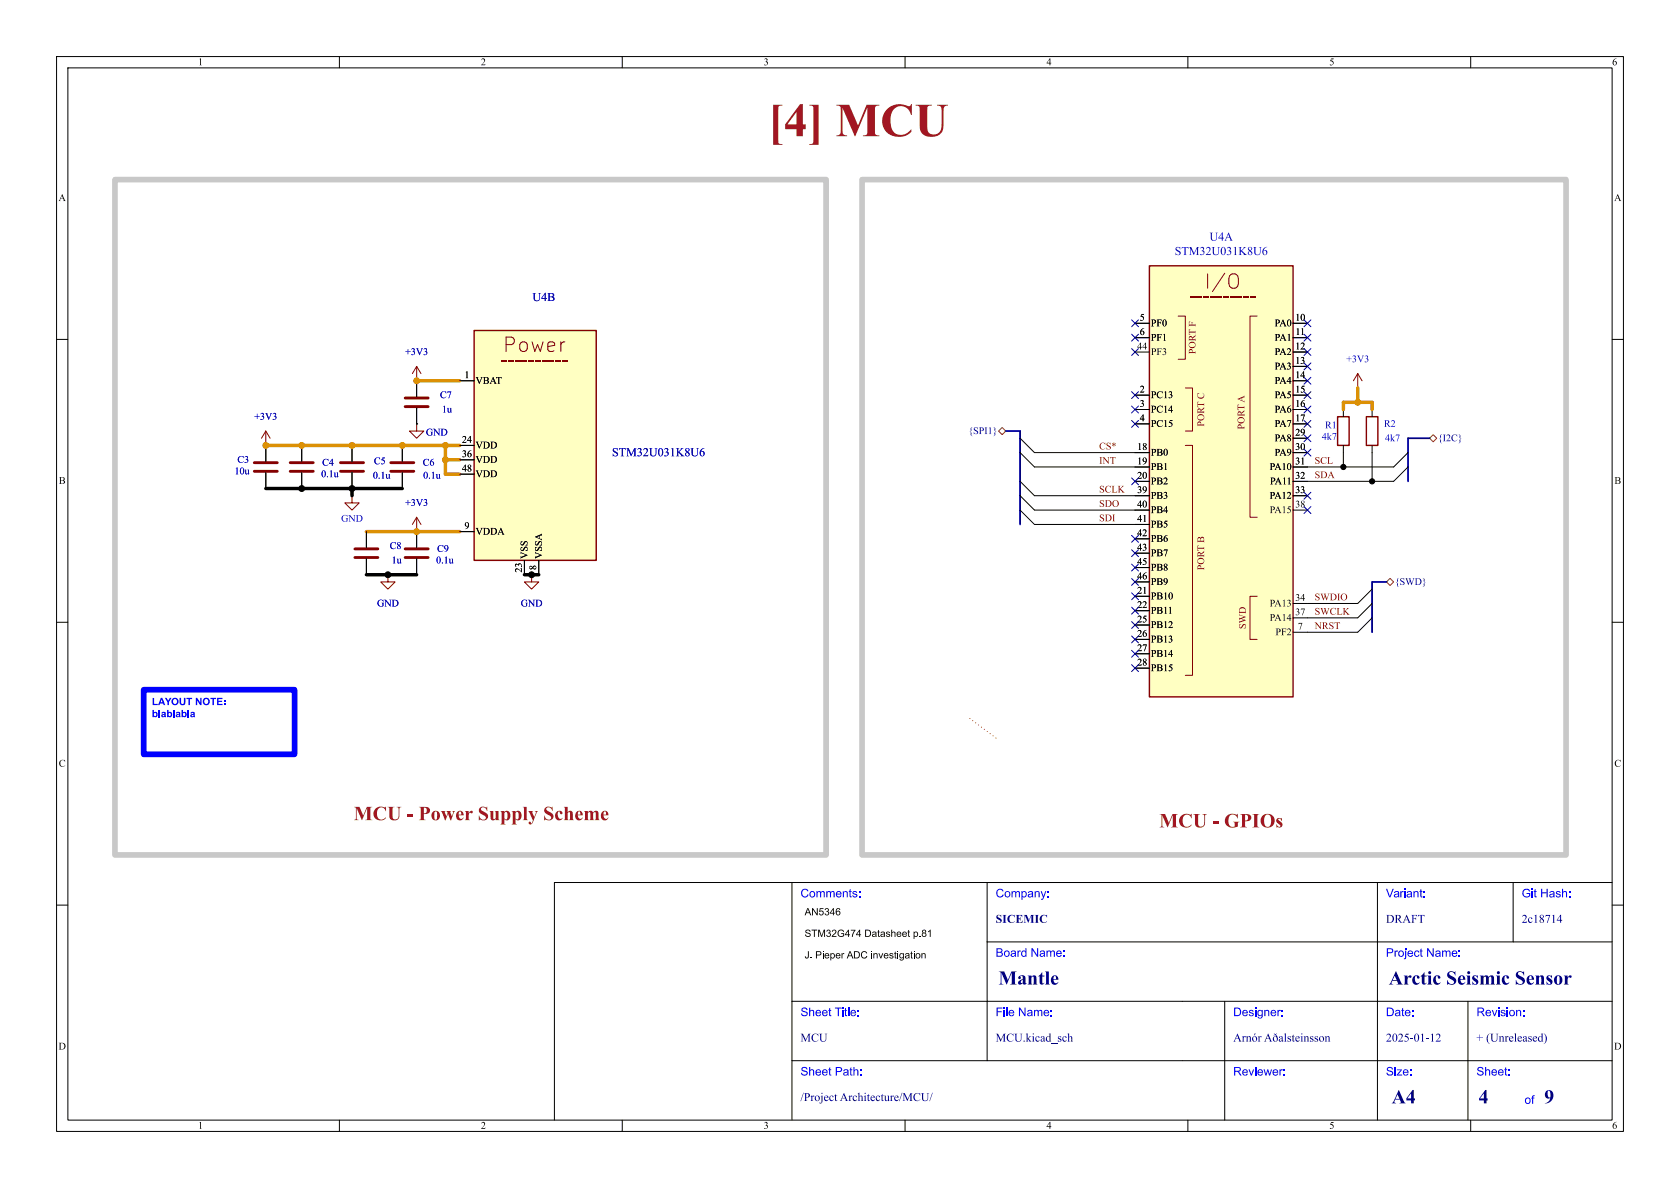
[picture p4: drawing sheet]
<svg xmlns="http://www.w3.org/2000/svg" width="297mm" height="210mm" viewBox="0 0 297 210" stroke-linecap="round" stroke-linejoin="round" font-family="sans-serif">
<g fill="none" stroke="#000" stroke-width=".18">
<path d="M10 10h277v190h-277zM12 12h273v186h-273zM60 10v2M110 10v2M160 10v2M210 10v2M260 10v2M10 60h2M285 60h2M10 110h2M285 110h2M10 160h2"/>
<path d="M209 177h76M216.5 177v21M259.5 177v21M285 160h2M285 166.5h-41.5v31.5M60 198v2M110 198v2M160 198v2M209 187.5h76M210 198v2M260 198v2"/>
</g>
<g fill="#00007f">
<path d="M218.7 182.7l.6 1.3 .2 .1h-.5l.1-.1-.1-.3h-.6l-.1 .3 .2 .1h-.5l.4-.5h.5l-.2-.6-.3 .6z"/>
<path d="M219.5 183.3l.4-.1v.2l.2-.2h.1l-.3 .3v.5l.1 .1h-.4l.1-.1v-.4v-.3z"/>
<path d="M220.2 183.3l.4-.1v.2a.29 .29 0 0 1 .3-.2 .29 .29 0 0 1 .2 .3v.5l.2 .1h-.5l.2-.2-.1-.5-.1-.1-.2 .1v.6l.1 .1h-.4l.1-.1v-.6z"/>
<path d="M221.5 183.3a.46 .46 0 0 1 .7 .1 .46 .46 0 0 1-.3 .7 .46 .46 0 0 1-.5-.5h.1a.31 .31 0 0 0 .1 .4 .31 .31 0 0 0 .4-.1h.1a.38 .38 0 0 0 0-.5 .38 .38 0 0 0-.5-.1l-.1 .3h-.1z"/>
<path d="M221.8 182.7h.2l-.3 .4z"/>
<path d="M222.3 183.3l.4-.1v.2l.2-.2h.1l-.3 .3v.5l.1 .1h-.5l.2-.1v-.4v-.3z"/>
<path d="M224.2 182.7l.5 1.3 .2 .1h-.5l.1-.1-.1-.3h-.5l-.2 .3 .2 .1h-.4l.3-.5h.6l-.3-.6-.3 .6z"/>
<path d="M225.2 182.7l.3 .1 .2-.1-.2 .2a.68 .68 0 0 1 .5 .6 .68 .68 0 0 1-.5 .7 .46 .46 0 0 1-.5-.6h.2l.2 .4a.29 .29 0 0 0 .3 0 .29 .29 0 0 0 0-.4 .27 .27 0 0 0-.2-.4 .27 .27 0 0 0-.3 .4h-.2l.2-.4h.4l-.2-.3-.2 .2 .2-.2z"/>
<path d="M226.2 183.2h.3l.2 .1 .1 .7h.1l-.2 .1-.1-.1a.29 .29 0 0 1-.5 0v-.1l.3 .1 .2-.1v-.3l-.5 .3 .5-.4-.2-.3-.2 .3z"/>
<path d="M227 182.8l.3-.1v1.3l.2 .1h-.5l.1-.1v-.9v-.3z"/>
<path d="M227.7 183.2h.5v.3l-.2-.3a.15 .15 0 0 0-.2 .1 .15 .15 0 0 0 0 .2h.1a.34 .34 0 0 1 .3 .5 .34 .34 0 0 1-.5 .1l-.1-.3 .3 .3 .2-.1-.5-.5z"/>
<path d="M228.6 182.9l.1 .3h.2h-.2v.7h.2l-.2 .2-.2-.1v-.8h-.1z"/>
<path d="M229.1 183.3l.4-.1 .3 .2v.1h-.7l.2 .4 .3 .1 .2-.2a.38 .38 0 0 1-.6 .3 .38 .38 0 0 1-.1-.6h.5l-.2-.3-.4 .3z"/>
<path d="M229.9 183.3l.3-.1v.8l.2 .1h-.5l.2-.1v-.4l-.1-.3z"/>
<path d="M230.4 183.3l.4-.1v.2a.29 .29 0 0 1 .3-.2 .29 .29 0 0 1 .2 .3v.5l.2 .1h-.5l.2-.2-.1-.5-.1-.1-.2 .1v.6l.1 .1h-.4l.1-.1v-.6z"/>
<path d="M231.7 183.2h.4v.3l-.1-.3a.16 .16 0 0 0-.3 .1 .15 .15 0 0 0 .1 .2h.1a.34 .34 0 0 1 .3 .5 .34 .34 0 0 1-.6 .1v-.3l.2 .3 .3-.1-.5-.5z"/>
<path d="M232.5 183.2h.5v.3l-.2-.3a.15 .15 0 0 0-.2 .1 .15 .15 0 0 0 0 .2h.1a.34 .34 0 0 1 .3 .5 .34 .34 0 0 1-.5 .1l-.1-.3 .3 .3 .2-.1-.5-.5z"/>
<path d="M233.3 183.3a.46 .46 0 0 1 .8 .1 .46 .46 0 0 1-.4 .7 .46 .46 0 0 1-.5-.5h.2a.31 .31 0 0 0 0 .4 .31 .31 0 0 0 .5-.1 .38 .38 0 0 0 0-.5 .38 .38 0 0 0-.4-.1l-.1 .3h-.2z"/>
<path d="M234.2 183.3l.3-.1v.2a.29 .29 0 0 1 .4-.2 .29 .29 0 0 1 .2 .3v.5l.1 .1h-.5l.2-.2v-.5l-.2-.1-.2 .1v.6l.2 .1h-.5l.1-.1v-.6z"/>
<circle cx="230.1" cy="182.8" r=".1"/>
</g>
<path d="M94 101.6h.1M140 156v42M174.5 156v31.5M243.5 156v10.5h-69M267.5 156v10.5M285 156h-187v42M140 177h69M140 187.5h69" fill="none" stroke="#000" stroke-width=".18"/>
<path d="M94 101.6v1.3h1.2l-1.2 1.2-1.3-1.2h1.3" fill="none" stroke="#840000" stroke-width=".18"/>
<path d="M203.2 47h25.4v76.2h-25.4z" fill="#ffffc2"/>
<path d="M203.2 47h25.4v76.2h-25.4z" fill="none" stroke="#840000" stroke-width=".25"/>
<path d="M208.3 55.9h1.2v7.6h-1.2M218.6 48.5a1.8 1.8 0 0 1 0 2.3M222.2 55.9h-1.2v35.5h1.2M209.5 68.6h1.3v7.6h-1.3M209.5 78.7h1.3v40.7h-1.3M222.2 105.4h-1.2v7.6h1.2" fill="none" stroke="#840000" stroke-width=".18"/>
<g fill="#840000">
<path d="M210.4 52.5h.9v.2h-.9z"/>
<path d="M211.6 52.5h.9v.2h-.9z"/>
<path d="M212.7 52.5h.9v.2h-.9z"/>
<path d="M213.9 52.5h.9v.2h-.9z"/>
<path d="M215.1 52.5h.9v.2h-.9z"/>
<path d="M216.3 52.5h.9v.2h-.9z"/>
<path d="M217.5 52.5h.9v.2h-.9z"/>
<path d="M218.7 52.5h.9v.2h-.9z"/>
<path d="M219.8 52.5h.9v.2h-.9z"/>
<path d="M221 52.5h.9v.2h-.9z"/>
</g>
<g fill="none" stroke="#000" stroke-width=".18">
<path d="M200.7 57.2h2.5M200.7 59.7h2.5M47 78.7h.1M47 78.7v2.8M53.3 78.7v2.8M62.2 78.7v2.8M73.7 74.9h.1M73.7 67.3h.1M73.7 67.3v2.8M73.7 72.1v2.8M200.7 69.9h2.5M200.7 72.4h2.5"/>
<path d="M200.7 74.9h2.5M237.5 72.4v1.3M237.5 78.7v1.3M240 68.6h.1M242.6 72.4v1.3M242.6 78.7v1.3M47 83.6v2.8M53.3 83.6v2.8M62.2 87.6h.1M62.2 83.6v2.8M64.8 94v2.8M64.8 98.8v2.8"/>
<path d="M73.7 94h.1M73.7 94v2.8M73.7 98.8v2.8M68.6 101.6h.1M228.6 111.8h2.5"/>
</g>
<path d="M236.5 73.7h2v5h-2zM241.6 73.7h2v5h-2z" fill="none" stroke="#840000" stroke-width=".25"/>
<g fill="none" stroke="#840000" stroke-width=".18">
<path d="M47 76.2l-.8 1.3M47 76.2l.8 1.3M47 76.2v2.5M73.7 74.9v1.3h1.2l-1.2 1.3-1.3-1.3h1.3M73.7 64.8v2.5M73.7 64.8l-.8 1.2M73.7 64.8l.7 1.2M240 66l-.7 1.3M240 66l.8 1.3M240 66v2.6M62.2 87.6v1.3h1.3l-1.3 1.3-1.2-1.3h1.2M73.7 91.4l-.8 1.3"/>
<path d="M73.7 91.4l.7 1.3M73.7 91.4v2.6M68.6 101.6v1.3h1.2l-1.2 1.2-1.3-1.2h1.3"/>
</g>
<path d="M71.6 70.4h4.1M71.6 71.9h4.1M45 81.8h4M45 83.3h4M51.3 81.8h4.1M51.3 83.3h4.1M60.2 81.8h4.1M60.2 83.3h4.1M62.7 97h4.1M62.7 98.6h4.1M71.6 97h4.1M71.6 98.6h4.1" fill="none" stroke="#840000" stroke-width=".51"/>
<path d="M83.8 58.4h21.6v40.7h-21.6z" fill="#ffffc2"/>
<path d="M83.8 58.4h21.6v40.7h-21.6z" fill="none" stroke="#840000" stroke-width=".25"/>
<g fill="#840000">
<path d="M88.7 63.6h.9v.3h-.9z"/>
<path d="M89.9 63.6h.9v.3h-.9z"/>
<path d="M91.1 63.6h.9v.3h-.9z"/>
<path d="M92.3 63.6h.9v.3h-.9z"/>
<path d="M93.4 63.6h.9v.3h-.9z"/>
<path d="M94.6 63.6h.9v.3h-.9z"/>
<path d="M95.8 63.6h.9v.3h-.9z"/>
<path d="M97 63.6h.9v.3h-.9z"/>
<path d="M98.2 63.6h.9v.3h-.9z"/>
<path d="M99.4 63.6h.9v.3h-.9z"/>
</g>
<g fill="none" stroke="#000" stroke-width=".18">
<path d="M71.1 78.7v2.8M81.3 67.3h2.5M180.3 77.5l2.6 2.5h17.8M71.1 83.6v2.8M81.3 94h2.5M95.2 99.1v2.5M180.3 80l2.6 2.6h17.8M180.3 87.6l2.6 2.6h17.8M180.3 90.2l2.6 2.5h17.8M180.3 85.1l2.6 2.5h17.8M237.5 80v2.6M242.6 80v5.1"/>
<path d="M248.9 82.6l-2.5 2.5h-15.3M248.9 80l-2.5 2.6h-15.3M242.6 106.7l-2.6 2.5h-8.9M242.6 104.1l-2.6 2.6h-8.9M242.6 109.2l-2.6 2.6h-8.9"/>
</g>
<path d="M69.1 81.8h4.1M69.1 83.3h4.1" fill="none" stroke="#840000" stroke-width=".51"/>
<path d="M176.5 76.2l.7-.6 .6 .6-.6 .6zM252.7 77.5l.7-.7 .6 .7-.6 .6zM245.1 102.9l.6-.7 .7 .7-.7 .6z" fill="none" stroke="#725600" stroke-width=".18"/>
<path d="M171.4 127l5.1 3.8" fill="none" stroke="#f00" stroke-width=".18" stroke-dasharray="0 .6"/>
<path d="M177.8 76.2h2.5v16.5M252.7 77.5h-3.8v7.6M245.1 102.9h-2.5v8.9" fill="none" stroke="#000084" stroke-width=".3"/>
<path d="M47 78.7h34.3M73.7 67.3h7.6M78.7 78.7v5.1h2.6M237.5 72.4v-1.3h5.1v1.3M240 68.6v2.5M64.8 94h16.5M78.7 81.3h2.6" fill="none" stroke="#dc8e00" stroke-width=".61"/>
<path d="M47 86.4h24.1M62.2 86.4v1.2M64.8 101.6h8.9M92.7 101.6h2.5" fill="none" stroke="#000" stroke-width=".61"/>
<g fill="none" stroke="#000084" stroke-width=".18">
<path d="M200.1 59.1l1.2 1.2M200.1 56.5l1.2 1.3M201.3 59.1l-1.2 1.2M201.3 56.5l-1.2 1.3M230.5 59.1l1.2 1.2M230.5 56.5l1.2 1.3M231.7 59.1l-1.2 1.2M231.7 56.5l-1.2 1.3M200.1 74.3l1.2 1.2M200.1 69.2l1.2 1.3M200.1 71.8l1.2 1.2M200.1 61.6l1.2 1.2"/>
<path d="M201.3 74.3l-1.2 1.2M201.3 69.2l-1.2 1.3M201.3 71.8l-1.2 1.2M201.3 61.6l-1.2 1.2M230.5 64.2l1.2 1.2M230.5 69.2l1.2 1.3M230.5 76.9l1.2 1.2M230.5 71.8l1.2 1.2M230.5 66.7l1.2 1.2M230.5 74.3l1.2 1.2M230.5 79.4l1.2 1.2M230.5 61.6l1.2 1.2"/>
<path d="M231.7 64.2l-1.2 1.2M231.7 76.9l-1.2 1.2M231.7 66.7l-1.2 1.2M231.7 71.8l-1.2 1.2M231.7 69.2l-1.2 1.3M231.7 74.3l-1.2 1.2M231.7 79.4l-1.2 1.2M231.7 61.6l-1.2 1.2M200.1 84.5l1.2 1.2M200.1 94.6l1.2 1.3M200.1 97.2l1.2 1.2M200.1 99.7l1.2 1.2"/>
<path d="M201.3 94.6l-1.2 1.3M201.3 84.5l-1.2 1.2M201.3 97.2l-1.2 1.2M201.3 99.7l-1.2 1.2M230.5 89.6l1.2 1.2M230.5 87l1.2 1.2M231.7 89.6l-1.2 1.2M231.7 87l-1.2 1.2M200.1 112.4l1.2 1.2M200.1 107.3l1.2 1.3M200.1 109.9l1.2 1.2M200.1 102.3l1.2 1.2"/>
<path d="M200.1 104.8l1.2 1.2M200.1 115l1.2 1.2M200.1 117.5l1.2 1.2M201.3 117.5l-1.2 1.2M201.3 112.4l-1.2 1.2M201.3 107.3l-1.2 1.3M201.3 109.9l-1.2 1.2M201.3 102.3l-1.2 1.2M201.3 104.8l-1.2 1.2M201.3 115l-1.2 1.2"/>
</g>
<path d="M25.4 121.9h26.7v11.5h-26.7z" fill="none" stroke="#00f" stroke-width="1"/>
<g fill="#00f">
<path d="M27 123.4h.2v1h.7v.2h-.9z"/>
<path d="M28.4 123.4h.3l.5 1.2h-.3l-.1-.2h-.5l-.1 .2h-.3l.2-.5h.6l-.1-.4-.2 .4h-.3z"/>
<path d="M29.1 123.4h.3l.3 .5 .3-.5h.3l-.4 .7v.5h-.3v-.5z"/>
<path d="M30.5 123.5a.64 .64 0 0 1 1 .1 .64 .64 0 0 1-.3 1 .64 .64 0 0 1-.9-.6h.3a.39 .39 0 0 0 .5 .4 .39 .39 0 0 0 .2-.6l-.4-.2a.37 .37 0 0 0-.3 .4h-.3z"/>
<path d="M31.8 123.4h.2v.7a.27 .27 0 0 0 .3 .4 .27 .27 0 0 0 .2-.4v-.7h.3v.9a.51 .51 0 0 1-.5 .4 .51 .51 0 0 1-.5-.4z"/>
<path d="M32.9 123.4h1.1v.2h-.4v1h-.3v-1h-.4z"/>
<path d="M34.6 123.4h.3l.5 .8v-.8h.2v1.2h-.2l-.5-.8v.8h-.3z"/>
<path d="M36 123.5a.64 .64 0 0 1 1 .1 .64 .64 0 0 1-.3 1 .64 .64 0 0 1-.9-.6h.3a.39 .39 0 0 0 .5 .4 .39 .39 0 0 0 .2-.6l-.3-.2a.37 .37 0 0 0-.4 .4h-.3z"/>
<path d="M37.2 123.4h1v.2h-.4v1h-.2v-1h-.4z"/>
<path d="M38.4 123.4h.9v.2h-.7v.3h.7v.2h-.7v.3h.7v.2h-.9z"/>
<path d="M39.6 123.7h.2v.3h-.2z"/>
<path d="M39.6 124.4h.2v.2h-.2z"/>
<path d="M27 125.5h.2v.5a.42 .42 0 0 1 .6 0 .42 .42 0 0 1 0 .6 .42 .42 0 0 1-.6 0v.2h-.2v-.5h.2l.1 .2a.23 .23 0 0 0 .3 0 .23 .23 0 0 0 0-.3 .23 .23 0 0 0-.4-.1v.2h-.2z"/>
<path d="M28.1 125.5h.2v1.3h-.2z"/>
<path d="M28.6 125.9l.3-.1 .3 .1 .2 .9-.8-.1-.1-.2 .4 .1 .2-.2-.6 .1 .1-.2 .5-.1-.1-.2-.5 .1z"/>
<path d="M29.5 125.5h.3v.5a.42 .42 0 0 1 .5 0 .42 .42 0 0 1 0 .6 .42 .42 0 0 1-.5 0v.2h-.3v-.5h.3v.2a.23 .23 0 0 0 .3 0 .23 .23 0 0 0 0-.3 .23 .23 0 0 0-.3-.1v.2h-.3z"/>
<path d="M30.6 125.5h.3v1.3h-.3z"/>
<path d="M31.2 125.9l.3-.1 .3 .1 .1 .9-.8-.1v-.2l.4 .1 .1-.2-.5 .1 .1-.2 .4-.1-.1-.2-.4 .1z"/>
<path d="M32.1 125.5h.2v.5a.42 .42 0 0 1 .6 0 .42 .42 0 0 1 0 .6 .42 .42 0 0 1-.6 0v.2h-.2v-.5h.2l.1 .2a.23 .23 0 0 0 .3 0 .23 .23 0 0 0 0-.3 .23 .23 0 0 0-.3-.1l-.1 .2h-.2z"/>
<path d="M33.2 125.5h.2v1.3h-.2z"/>
<path d="M33.7 125.9l.4-.1 .3 .1 .1 .9-.8-.1-.1-.2 .5 .1 .1-.2-.6 .1 .2-.2 .4-.1-.1-.2-.4 .1z"/>
</g>
<path d="M20.3 31.8h125.7v119.3h-125.7zM152.4 31.8h124.5v119.3h-124.5z" fill="none" stroke="#c8c8c8" stroke-width="1"/>
<g fill="none" stroke="#000" stroke-width=".18">
<path d="M47 78.7h.1M47 78.7v2.8M53.3 78.7v2.8M62.2 78.7v2.8M71.1 78.7v2.8M73.7 74.9h.1M73.7 67.3h.1M73.7 67.3v2.8M73.7 72.1v2.8M81.3 67.3h2.5M47 83.6v2.8M53.3 83.6v2.8"/>
<path d="M62.2 83.6v2.8M64.8 94v2.8M64.8 98.8v2.8M71.1 83.6v2.8M73.7 94h.1M73.7 94v2.8M73.7 98.8v2.8M81.3 94h2.5M95.2 99.1v2.5M68.6 101.6h.1M94 101.6h.1"/>
</g>
<g fill="#000" stroke="#000" stroke-width=".18">
<circle cx="53.3" cy="86.4" r=".52"/>
<circle cx="62.2" cy="86.4" r=".52"/>
<circle cx="237.5" cy="82.6" r=".46"/>
<circle cx="242.6" cy="85.1" r=".46"/>
<circle cx="68.6" cy="101.6" r=".52"/>
<circle cx="94" cy="101.6" r=".52"/>
</g>
<g fill="#dc8e00" stroke="#dc8e00" stroke-width=".18">
<circle cx="78.7" cy="81.3" r=".52"/>
<circle cx="240" cy="71.1" r=".52"/>
<circle cx="73.7" cy="67.3" r=".52"/>
<circle cx="71.1" cy="78.7" r=".52"/>
<circle cx="62.2" cy="78.7" r=".52"/>
<circle cx="78.7" cy="78.7" r=".52"/>
<circle cx="53.3" cy="78.7" r=".52"/>
<circle cx="47" cy="78.7" r=".52"/>
<circle cx="73.7" cy="94" r=".52"/>
</g>
<text font-size="8.4" fill="#a21622" x="135.8" y="26.3">[4] MCU</text>
<g font-size="3.5" fill="#840000">
<text x="212.9" y="51.3">I/O</text>
<text x="88.9" y="62.5">Power</text>
</g>
<g font-size="3.5" fill="#a21622">
<text x="62.5" y="145.4">MCU - PowerSupplyScheme</text>
<text x="204.9" y="146.7">MCU - GPIOs</text>
</g>
<g font-size="3.5" fill="#00007f">
<text x="176.5" y="174.9">Mantle</text>
<text x="245.5" y="174.9">ArcticSeismicSensor</text>
<text x="246" y="195.9">A4</text>
<text x="261.4" y="196">4</text>
<text x="273" y="196">9</text>
</g>
<g font-size="2.1" fill="#0000c2">
<text x="207.7" y="45.6">STM32U031K8U6</text>
<text x="213.8" y="43.1">U4A</text>
<text x="94.1" y="53.8">U4B</text>
<text x="108.2" y="81.2">STM32U031K8U6</text>
</g>
<g font-size="2.1" fill="#00f">
<text x="141.5" y="159.2">Comments:</text>
<text x="176" y="159.2">Company:</text>
<text x="245" y="159.2">Variant:</text>
<text x="269" y="159.2">Git Hash:</text>
<text x="176" y="169.7">Board Name:</text>
<text x="245" y="169.7">Project Name:</text>
<text x="141.5" y="180.2">Sheet Title:</text>
<text x="176" y="180.2">File Name:</text>
<text x="218" y="180.2">Designer:</text>
<text x="245" y="180.2">Date:</text>
<text x="261" y="180.2">Revision:</text>
<text x="141.5" y="190.7">Sheet Path:</text>
<text x="218" y="190.7">Reviewer:</text>
<text x="245" y="190.7">Size:</text>
<text x="261" y="190.7">Sheet:</text>
<text x="269.5" y="195.7">of</text>
</g>
<g font-size="2.1" fill="#00007f">
<text x="176" y="163.7">SICEMIC</text>
<text x="245" y="163.7">DRAFT</text>
<text x="269" y="163.7">2c18714</text>
<text x="141.5" y="184.7">MCU</text>
<text x="176" y="184.7">MCU.kicad_sch</text>
<text x="245" y="184.7">2025-01-12</text>
<text x="261" y="184.7">+ (Unreleased)</text>
<text x="141.5" y="195.2">/ProjectArchitecture/MCU/</text>
</g>
<g font-size="1.8">
<text x="35" y="12">1</text>
<text x="85" y="12">2</text>
<text x="135" y="12">3</text>
<text x="185" y="12">4</text>
<text x="235" y="12">5</text>
<text x="285" y="12">6</text>
<text x="10.3" y="36">A</text>
<text x="285.3" y="36">A</text>
<text x="201.5" y="56.9">5</text>
<text x="201.5" y="59.4">6</text>
<text x="203.5" y="58.1">PF0</text>
<text x="225.3" y="58.1">PA0</text>
<text x="229" y="56.9">10</text>
<text x="229" y="59.4">11</text>
<text x="201" y="62">44</text>
<text x="203.5" y="60.7">PF1</text>
<text x="203.5" y="63.2">PF3</text>
<text x="225.3" y="60.7">PA1</text>
<text x="225.3" y="63.2">PA2</text>
<text x="225.3" y="65.8">PA3</text>
<text x="229" y="62">12</text>
<text x="229" y="64.5">13</text>
<text x="82.1" y="67.1">1</text>
<text x="84.1" y="68.3">VBAT</text>
<text x="201.5" y="69.6">2</text>
<text x="203.5" y="70.8">PC13</text>
<text x="225.3" y="68.3">PA4</text>
<text x="225.3" y="70.8">PA5</text>
<text x="229" y="67.1">14</text>
<text x="229" y="69.6">15</text>
<text x="201.5" y="72.1">3</text>
<text x="201.5" y="74.7">4</text>
<text x="203.5" y="73.4">PC14</text>
<text x="203.5" y="75.9">PC15</text>
<text x="225.3" y="73.4">PA6</text>
<text x="225.3" y="75.9">PA7</text>
<text x="229" y="72.1">16</text>
<text x="229" y="74.7">17</text>
<text x="229" y="77.2">29</text>
<text x="81.7" y="78.5">24</text>
<text x="81.7" y="81">36</text>
<text x="81.7" y="83.6">48</text>
<text x="84.1" y="79.7">VDD</text>
<text x="84.1" y="82.3">VDD</text>
<text x="201" y="79.8">18</text>
<text x="201" y="82.3">19</text>
<text x="203.5" y="81">PB0</text>
<text x="203.5" y="83.5">PB1</text>
<text x="224.5" y="83.5">PA10</text>
<text x="225.3" y="78.5">PA8</text>
<text x="225.3" y="81">PA9</text>
<text x="229" y="79.8">30</text>
<text x="229" y="82.3">31</text>
<text x="10.4" y="86">B</text>
<text x="84.1" y="84.8">VDD</text>
<text x="201" y="84.8">20</text>
<text x="201" y="87.4">39</text>
<text x="201" y="89.9">40</text>
<text x="203.5" y="86.1">PB2</text>
<text x="203.5" y="88.6">PB3</text>
<text x="224.5" y="88.6">PA12</text>
<text x="224.5" y="86.1">PA11</text>
<text x="229" y="84.8">32</text>
<text x="229" y="87.4">33</text>
<text x="229" y="89.9">38</text>
<text x="285.4" y="86">B</text>
<text x="82.1" y="93.7">9</text>
<text x="84.1" y="95">VDDA</text>
<text x="201" y="92.5">41</text>
<text x="201" y="95">42</text>
<text x="203.5" y="91.2">PB4</text>
<text x="203.5" y="93.7">PB5</text>
<text x="224.5" y="91.2">PA15</text>
<text x="92.5" y="101.2" transform="rotate(-90 92.5 101.2)">23</text>
<text x="93.7" y="98.8" transform="rotate(-90 93.7 98.8)">VSS</text>
<text x="95" y="100.8" transform="rotate(-90 95 100.8)">8</text>
<text x="96.2" y="98.8" transform="rotate(-90 96.2 98.8)">VSSA</text>
<text x="201" y="97.5">43</text>
<text x="201" y="100.1">45</text>
<text x="203.5" y="96.2">PB6</text>
<text x="203.5" y="98.8">PB7</text>
<text x="203.5" y="101.3">PB8</text>
<text x="201" y="102.6">46</text>
<text x="201" y="105.2">21</text>
<text x="201" y="107.7">22</text>
<text x="203.5" y="103.9">PB9</text>
<text x="203.5" y="106.4">PB10</text>
<text x="224.5" y="107.7">PA13</text>
<text x="229" y="106.4">34</text>
<text x="201" y="110.2">25</text>
<text x="201" y="112.8">26</text>
<text x="203.5" y="108.9">PB11</text>
<text x="203.5" y="111.5">PB12</text>
<text x="224.5" y="110.2">PA14</text>
<text x="225.5" y="112.7">PF2</text>
<text x="229" y="109">37</text>
<text x="229.4" y="111.5">7</text>
<text x="201" y="115.3">27</text>
<text x="201" y="117.9">28</text>
<text x="203.5" y="114">PB13</text>
<text x="203.5" y="116.6">PB14</text>
<text x="203.5" y="119.1">PB15</text>
<text x="10.4" y="136">C</text>
<text x="285.4" y="136">C</text>
<text x="142.2" y="162">AN5346</text>
<text x="142.2" y="165.8">STM32G474 Datasheet p.81</text>
<text x="142.2" y="169.6">J. Pieper ADC investigation</text>
<text x="10.3" y="186">D</text>
<text x="285.3" y="186">D</text>
<text x="35" y="200">1</text>
<text x="85" y="200">2</text>
<text x="135" y="200">3</text>
<text x="185" y="200">4</text>
<text x="235" y="200">5</text>
<text x="285" y="200">6</text>
</g>
<g font-size="1.8" fill="#0000c2">
<text x="71.6" y="63.2">+3V3</text>
<text x="238" y="64.5">+3V3</text>
<text x="77.8" y="70.8">C7</text>
<text x="45" y="74.6">+3V3</text>
<text x="75.3" y="77.4">GND</text>
<text x="78.1" y="73.4">1u</text>
<text x="234.2" y="76.2">R1</text>
<text x="244.7" y="75.9">R2</text>
<text x="42" y="82.3">C3</text>
<text x="57" y="82.8">C4</text>
<text x="66.1" y="82.5">C5</text>
<text x="74.7" y="82.8">C6</text>
<text x="233.7" y="78.2">4k7</text>
<text x="244.9" y="78.5">4k7</text>
<text x="41.5" y="84.3">10u</text>
<text x="56.8" y="84.8">0.1u</text>
<text x="65.9" y="85.1">0.1u</text>
<text x="71.6" y="89.9">+3V3</text>
<text x="74.8" y="85.1">0.1u</text>
<text x="60.3" y="92.7">GND</text>
<text x="68.9" y="97.5">C8</text>
<text x="69.2" y="100">1u</text>
<text x="77.1" y="100">0.1u</text>
<text x="77.3" y="98">C9</text>
<text x="66.7" y="107.7">GND</text>
<text x="92.1" y="107.7">GND</text>
</g>
<g font-size="1.8" fill="#840000">
<text x="211.8" y="62.6" transform="rotate(-90 211.8 62.6)">PORTF</text>
<text x="213.3" y="75.4" transform="rotate(-90 213.3 75.4)">PORTC</text>
<text x="220.4" y="75.9" transform="rotate(-90 220.4 75.9)">PORTA</text>
<text x="194.3" y="79.7">CS*</text>
<text x="194.3" y="82.2">INT</text>
<text x="232.4" y="82.2">SCL</text>
<text x="194.3" y="89.8">SDO</text>
<text x="194.3" y="87.3">SCLK</text>
<text x="232.4" y="84.7">SDA</text>
<text x="194.3" y="92.4">SDI</text>
<text x="213.3" y="100.8" transform="rotate(-90 213.3 100.8)">PORTB</text>
<text x="232.4" y="106.3">SWDIO</text>
<text x="220.7" y="111.2" transform="rotate(-90 220.7 111.2)">SWD</text>
<text x="232.4" y="108.9">SWCLK</text>
<text x="232.4" y="111.4">NRST</text>
</g>
<g font-size="1.8" fill="#000084">
<text x="171.2" y="77.2">{SPI1}</text>
<text x="254.2" y="78.5">{I2C}</text>
<text x="246.6" y="103.9">{SWD}</text>
</g>
</svg>
